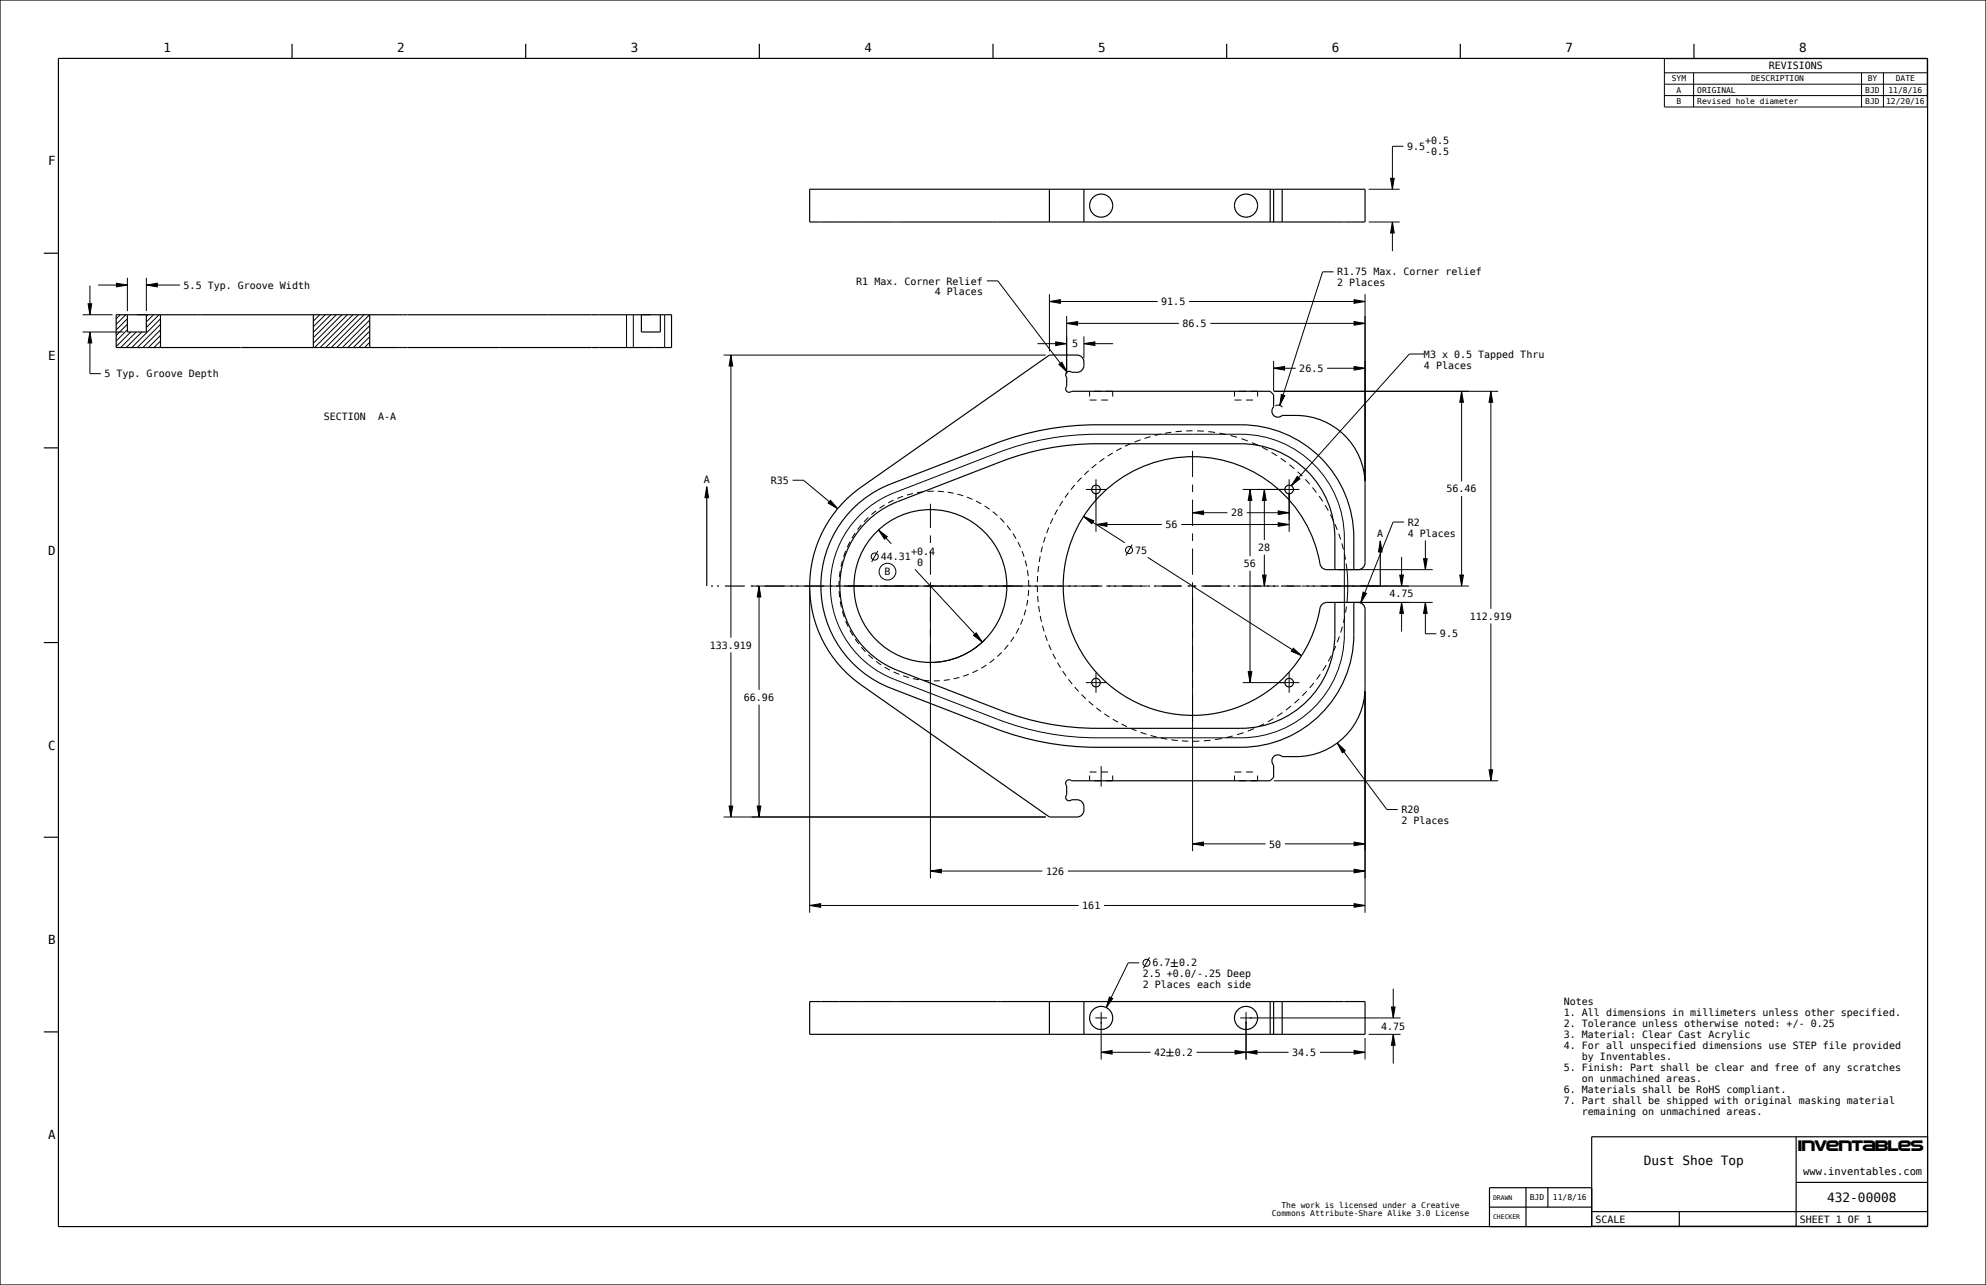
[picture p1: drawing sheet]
<svg xmlns="http://www.w3.org/2000/svg" width="864mm" height="559mm" viewBox="0 0 864 559" stroke-linecap="round" stroke-linejoin="round" font-family="sans-serif">
<path d="M600.2 254.8h-292.9" fill="none" stroke="#000" stroke-width=".51" stroke-dasharray="8.6 2.6 .9 1.7 .9 2.6" stroke-linecap="butt"/>
<g fill="none" stroke="#000" stroke-width=".51">
<path d="M0 0h863.6v558.8h-863.6zM127 19v6.4M228.6 19v6.4M330.2 19v6.4M431.8 19v6.4M533.4 19v6.4M635 19v6.4M736.6 19v6.4M25.4 25.4h812.8v508h-812.8zM456.3 82.3v14.2M471.3 82.3v14.2M552.3 82.3v14.2"/>
<path d="M554 82.3h39.6v14.2h-241.5v-14.2h201.7v14.2M557.5 82.3v14.2M19 110.1h6.4M50.5 136.9h241.5v14.2h-241.5zM55.4 136.9v7.5h8.2v-7.5M69.8 136.9v14.2M136.2 136.9v14.2M160.8 136.9v14.2M278.9 136.9v7.5h8.2v-7.5M19 194.8h6.4M307.3 211.7v43.1M367.4 217.8l7-5.9 81.9-57.5h12a3.4 3.4 0 0 1 3 4.5l-.3 1.3-.8 1a4.8 4.8 0 0 1-4.6 .5 1.5 1.5 0 0 0-1.9 .4 1.5 1.5 0 0 0 .1 1.9v4a1.5 1.5 0 0 0 0 2.2 1.5 1.5 0 0 0 2.2 0h86.3l1.5 1.5v5.2a2.63 2.63 0 0 0 0 3.8 2.63 2.63 0 0 0 3.7 0 36.7 36.7 0 0 1 18.7 2.7 30 30 0 0 1 17.4 27.3v34l-.3 1.3-1.4 1.4-1.3 .3h-13.6l-1.2-.2-1.4-1.1a66 66 0 0 0-8.8-22.5 56.3 56.3 0 0 0-89.6-5.7 56.3 56.3 0 0 0 18.9 87.7 56.3 56.3 0 0 0 79.3-42l1.1-1.4 1.7-.5h13.6l1.3 .3 1.4 1.4 .3 1.3v34a30 30 0 0 1-30 30h-6.1a2.63 2.63 0 0 0-3.7 0 2.63 2.63 0 0 0 0 3.7v5.3l-1.5 1.5h-86.3a1.5 1.5 0 0 0-2.2 0 1.5 1.5 0 0 0 0 2.2v4a1.5 1.5 0 0 0 0 2.1 1.5 1.5 0 0 0 2.2 0 4.7 4.7 0 0 1 4.7 1.1 3.9 3.9 0 0 1-2.4 6.4h-12l-81.9-57.5a52.5 52.5 0 0 1-7-80z"/>
<path d="M600.2 235.2v19.6M580.5 247.7v-13.9a40.9 40.9 0 0 0-40.9-40.8h-62.6a115.9 115.9 0 0 0-41.8 7.8l-44.8 17.3a39.4 39.4 0 0 0-25.2 36.7 39.4 39.4 0 0 0 25.2 36.8l44.8 17.3a115.9 115.9 0 0 0 41.8 7.8h62.6a40.9 40.9 0 0 0 40.9-40.9v-13.8M588.7 247.7v-13.9a49.1 49.1 0 0 0-49.1-49.1h-62.6a124.1 124.1 0 0 0-44.8 8.4l-44.8 17.3a47.6 47.6 0 0 0-30.4 44.4 47.6 47.6 0 0 0 30.4 44.5l44.8 17.3a124.1 124.1 0 0 0 44.8 8.4h62.6a49.1 49.1 0 0 0 49.1-49.2v-13.8M19 279.4h6.4M19 364.1h6.4M456.3 435.5v14.3M471.3 435.5v14.3M552.3 435.5v14.3M554 435.5h39.6v14.3h-241.5v-14.3h201.7v14.3M557.5 435.5v14.3M19 448.7h6.4M781 494.3v38.9"/>
<path d="M838.2 494.3h-146.1v39.1M663.6 516.5v16.9M673.1 516.5v8.4M692.1 516.5h-44.4v16.9M781 514.2h57.2M647.7 524.9h44.4M692.1 533.2h146.1M692.1 526.9h146.1M730.2 526.9v6.3"/>
<circle cx="478.8" cy="89.4" r="5"/>
<circle cx="541.8" cy="89.4" r="5"/>
<circle cx="476.6" cy="212.8" r="1.88"/>
<circle cx="560.6" cy="212.8" r="1.88"/>
<circle cx="404.6" cy="254.8" r="33.2"/>
<circle cx="476.6" cy="296.8" r="1.88"/>
<circle cx="560.6" cy="296.8" r="1.88"/>
<circle cx="478.8" cy="442.7" r="5"/>
<circle cx="541.8" cy="442.7" r="5"/>
</g>
<g fill="#000">
<path d="M605.5 96.5l.8 4.8h-1.6zM604.7 77.5h1.6l-.8 4.8zM38.3 132.1h1.6l-.8 4.8zM50.6 123.2l4.8 .8-4.8 .8zM63.6 124l4.8-.8v1.6zM456.3 131.1l4.8-.8v1.6zM588.8 130.3l4.8 .8-4.8 .8zM39.1 144.4l.8 4.7h-1.6zM317.8 154.4l.8 4.8h-1.6zM463.8 140.6l4.8-.8v1.6zM459.1 148.7l4.7 .8-4.7 .7zM471.3 149.5l4.8-.8v1.5z"/>
<path d="M588.8 139.8l4.8 .8-4.8 .8zM460.5 158.5l1.2-1 2.3 4.3zM553.8 160.1l4.8-.7v1.5zM557.2 171.5l1.5 .5-2.2 4.3zM588.8 159.4l4.8 .7-4.8 .8zM635.6 170.2l.8 4.7h-1.6zM648.3 170.2l.8 4.7h-1.6zM307.3 211.7l.8 4.7h-1.6zM543.6 212.8l.8 4.8h-1.6zM549.8 212.8l.8 4.8h-1.6zM361.1 217.6l3.2 3.6-4.2-2.4zM382 230.5l3.8 2.9-1.1 1.1z"/>
<path d="M471.2 224.6l4.4 1.9-.8 1.3zM476.6 228.1l4.7-.8v1.6zM518.6 223l4.7-.8v1.6zM555.8 222.2l4.8 .8-4.8 .8zM555.8 227.3l4.8 .8-4.8 .8zM600.2 235.2l.8 4.8h-1.6zM330.1 254.8l.8 4.8h-1.6zM549 250.1h1.6l-.8 4.7zM608.7 250.1h1.6l-.8 4.7zM619 243h1.6l-.8 4.7zM634.8 250.1h1.6l-.8 4.7zM423.3 276.3l1.2-1.1 2.6 4z"/>
<path d="M592.7 257.5l1.5 .6-2.5 4.1zM609.5 262l.8 4.7h-1.6zM619.8 262l.8 4.7h-1.6zM542.8 292.1h1.6l-.8 4.7zM562.4 281.9l3.6 3.2-4.5-1.9zM581.5 323.1l3.5 3.3-1.3 1zM647.5 334.8h1.6l-.8 4.7zM317 350.5h1.6l-.8 4.8zM329.3 350.5h1.6l-.8 4.8zM404.6 378.8l4.7-.8v1.6zM518.6 367l4.7-.8v1.6zM588.8 366.2l4.8 .8-4.8 .8z"/>
<path d="M588.8 378l4.8 .8-4.8 .8zM352.1 393.8l4.7-.8v1.6zM588.8 393l4.8 .8-4.8 .8zM482.4 433.5l1.5 .7-2.9 4zM478.8 457.6l4.8-.8v1.6zM541.8 457.6l4.8-.8v1.6zM537.1 456.8l4.7 .8-4.7 .8zM588.8 456.8l4.8 .8-4.8 .8zM605.9 449.8l.7 4.8h-1.5zM605.1 437.9h1.5l-.7 4.8z"/>
</g>
<g fill="none" stroke="#000" stroke-width=".43">
<path d="M723.8 25.5h114.3v21h-114.3zM723.8 31.6h114.3M723.8 36.6h114.3M736.5 31.6v14.9M809.5 31.6v14.9M819 31.6v14.9M723.8 41.6h114.3M604.7 77.5h1.6l-.8 4.8zM610.2 63.6h-4.7v18.7M595.2 96.5h13.5M595.2 82.3h13.5M605.5 96.5l.8 4.8h-1.6z"/>
<path d="M605.5 96.5v12.7M579.9 118.2h-4.8l-18.6 58.1M35.9 136.9h13M38.3 132.1h1.6l-.8 4.8zM39.1 124.2v12.7M42.7 124h12.7M50.6 123.2l4.8 .8-4.8 .8zM52.3 136.9l-1.8 1.8M54.7 136.9l-4.2 4.2M55.4 138.6l-4.9 4.9M55.4 120.8v14.5M59.5 136.9h3.9"/>
<path d="M63.6 124l4.8-.8v1.6zM63.6 120.8v14.5M63.6 124h14.7M64.3 136.9l-.7 .7M66.8 136.9l-3.2 3.1M69.2 136.9l-5.6 5.5M69.8 138.7l-12.5 12.4M136.6 136.9l-.4 .3M139 136.9l-2.8 2.7M141.4 136.9l-5.2 5.1M143.8 136.9l-7.6 7.6M146.2 136.9l-10 10"/>
<path d="M148.6 136.9l-12.4 12.4M151.1 136.9l-14.3 14.2M153.5 136.9l-14.3 14.2M155.9 136.9l-14.3 14.2M158.3 136.9l-14.3 14.2M160.7 136.9l-14.3 14.2M160.8 139.2l-12 11.9M272.4 136.9v14.2M275.4 136.9v14.2M278.8 136.9h4.2M289 136.9v14.2M429.1 122.1h4.8l30.1 39.7"/>
<path d="M456.3 131.1l4.8-.8v1.6zM456.3 127.9v24.9M456.3 131.1h47.1M463.8 137.5v24.9M517.1 131.1h76.5M588.8 139.8l4.8 .8-4.8 .8zM588.8 130.3l4.8 .8-4.8 .8zM593.6 127.9v81.2M35.9 144.4h17.9M39.1 144.4l.8 4.7h-1.6zM39.1 144.4v18.1h4.8M55.4 143.4l-4.9 4.9"/>
<path d="M55.4 141l-4.9 4.9M56.8 144.4l-6.3 6.3M59.3 144.4l-6.8 6.7M61.7 144.4l-6.8 6.7M69.8 150.7l-.4 .4M69.8 148.3l-2.8 2.8M69.8 145.9l-5.3 5.2M69.8 143.5l-7.7 7.6M69.8 141.1l-10.1 10M160.8 148.8l-2.3 2.3M160.8 146.4l-4.7 4.7M160.8 144l-7.1 7.1"/>
<path d="M160.8 141.6l-9.5 9.5M314.7 154.4h140M317.8 154.4l.8 4.8h-1.6zM317.8 154.4v122.9M451.1 149.5h12.7M459.1 148.7l4.7 .8-4.7 .7zM460.5 158.5l1.2-1 2.3 4.3zM463.8 140.6l4.8-.8v1.6zM463.8 140.6h48.8M471.3 149.5l4.8-.8v1.5zM471.3 146.3v9.5M471.3 149.5h12.7"/>
<path d="M526.3 140.6h67.3M553.8 157v13.1M588.8 159.4l4.8 .7-4.8 .8zM473.8 170.2v2.2M473.8 174h3M475.8 170.2h3M478.8 174h3M480.8 170.2h3.1v2.2M536.8 170.2v2.2M536.8 174h3M538.8 170.2h3M541.8 174h3"/>
<path d="M543.8 170.2h3.1v2.2M553.8 160.1l4.8-.7v1.5zM553.8 160.1h9.6M553.9 170.2h97.6M554.6 176.4l1.6-.2 1.5 .9M557.2 171.5l1.5 .5-2.2 4.3zM577.1 160.1h16.5M635.6 170.2l.8 4.7h-1.6zM635.6 170.2v39.1M648.3 170.2l.8 4.7h-1.6zM648.3 170.2v94.6M480.2 199.3l-2.1 1.5"/>
<path d="M483.9 196.9l-2.2 1.4M487.7 194.8l-2.3 1.3M491.6 193l-2.3 1.1M495.9 191.3l-2.6 .9M500.3 189.9l-2.6 .8M504.8 188.8l-2.7 .6M509.4 188l-2.8 .4M514 187.5l-2.8 .3M518.6 187.3l-2.8 .1M518.6 196.1v11.3M520.5 187.4l3 .1M525.4 187.7l3 .4"/>
<path d="M530.3 188.4l2.9 .5M535.1 189.4l2.8 .8M539.8 190.8l2.8 1M544.4 192.5l2.7 1.2M548.8 194.5l2.5 1.3M552.9 196.7l2.4 1.5M556.9 199.3l2.3 1.6M307.3 211.7l.8 4.7h-1.6zM344.7 208.8h4.7l14.9 12.4M361.1 217.6l3.2 3.6-4.2-2.4zM384.7 219.6l-2.3 1.5M388.6 217.5l-2.4 1.2"/>
<path d="M392.7 215.8l-2.5 1M397 214.6l-2.6 .7M401.4 213.9l-2.7 .4M404.6 219.1v10.5M406.1 213.6l-2.9 .1M407.8 213.6l2.6 .2M412.1 214l2.6 .5M416.3 214.9l2.5 .7M420.5 216.2l2.4 1M424.4 217.9l2.3 1.2M462.1 217.9l-1.4 2.2M464.6 214.3l-1.5 2.1"/>
<path d="M467.3 210.9l-1.6 2M470.3 207.7l-1.8 1.9M472.2 212.8h8.8M473.4 204.7l-1.9 1.8M476.6 208.4v22.9M476.7 201.9l-2 1.6M518.6 210.7v3.3M518.6 217.3v11.4M540.4 212.8h24.6M543.6 212.8l.8 4.8h-1.6zM543.6 212.8v29.1M549.8 212.8l.8 4.8h-1.6z"/>
<path d="M549.8 212.8v22M560.6 208.4v22.9M560.7 202.1l2.2 1.8M564.3 205.1l2 2M567.6 208.5l1.9 2M570.7 212l1.8 2.2M573.6 215.7l1.6 2.4M576.2 219.7l1.4 2.4M635.6 215.7v39.1M367.7 239.6l-.9 2.6M369.6 235.6l-1.2 2.4M371.9 231.8l-1.4 2.2"/>
<path d="M372.9 230.3h.1M373.7 224.2a43.4 43.4 0 0 1 15.2-9.9l44.8-17.4a120 120 0 0 1 43.3-8.1h62.6a45 45 0 0 1 45 45v42a45 45 0 0 1-45 45h-62.6a120 120 0 0 1-43.3-8l-44.8-17.4a43.5 43.5 0 0 1-15.2-71.2zM374.6 228.2l-1.7 2.1M377.6 225l-1.9 1.9M381 222.1l-2.1 1.7M381.7 239.6l-2.7 4.8M382 230.5l3.8 2.9-1.1 1.1zM382 230.5l5.6 6M404.6 232.9v3.2M404.6 239.4v10.5M428.2 220l2.1 1.5M431.7 222.5l2 1.7"/>
<path d="M434.9 225.4l1.8 1.8M437.9 228.6l1.6 2M440.4 232l1.4 2.2M442.6 235.7l1.2 2.4M444.4 239.7l.9 2.4M453.3 237.6l-.6 2.6M454.6 233.5l-.8 2.5M456.1 229.4l-1 2.4M457.8 225.4l-1.1 2.4M459.9 221.6l-1.3 2.3M471.2 224.6l4.4 1.9-.8 1.3zM471.2 224.6l17.9 11.4"/>
<path d="M476.6 228.1l4.7-.8v1.6zM476.6 228.1h28.6M492.3 236.8l-2.7 4.8M513.7 228.1h46.9M518.6 223l4.7-.8v1.6zM518.6 223h.1M518.6 223h15.1M518.6 232v3.2M518.6 238.5v11.4M542.1 223h18.5M555.8 222.2l4.8 .8-4.8 .8zM555.8 227.3l4.8 .8-4.8 .8z"/>
<path d="M578.5 223.8l1.2 2.5M580.5 227.9l1 2.5M582.1 232.1l.9 2.5M583.5 236.3l.7 2.6M600.2 235.2l.8 4.8h-1.6zM610.6 227h-4.8l-14.1 35.2M619.8 235v12.7M326.9 254.8h131.3M330.1 254.8l.8 4.8h-1.6zM330.1 254.8v45.2M352.1 256.4v140.5M364.9 252.6l-.1 2.7"/>
<path d="M364.9 257.1l.2 2.6M365.4 248.2l-.4 2.6M366.3 243.9l-.6 2.6M368.8 254.8h.1M397.9 247.6l29.2 31.6M404.6 253.2v128.8M445.8 243.8l.6 2.5M446.8 248l.3 2.5M447.2 252.3l.1 2.5M447.3 256.6l-.2 2.6M451.1 254.8v2.7M451.2 259.2l.2 2.6"/>
<path d="M451.2 250.5l-.1 2.6M451.6 246.2l-.2 2.6M452.3 241.9l-.4 2.5M459.8 254.8h11.4M474.5 254.8h3.2M481 254.8h11.4M495.7 254.8h3.3M499.1 242.4l66.9 42.7M502.3 254.8h11.4M516.9 254.8h3.3M518.6 253.2v116.9M523.5 254.8h11.4"/>
<path d="M538.2 254.8h3.3M543.6 248.2v48.6M544.7 254.8h11.4M549 250.1h1.6l-.8 4.7zM549.8 254.8h.1M549.8 241.2v13.6M559.4 254.8h3.3M566 254.8h11.4M579 254.8h59.7M582 247.7h41M584.6 240.7l.5 2.6M585.4 245.1a67.5 67.5 0 0 1 .3 16.9"/>
<path d="M592.7 257.5l1.5 .6-2.5 4.1zM608.7 250.1h1.6l-.8 4.7zM609.5 242.1v12.7M619 243h1.6l-.8 4.7zM634.8 250.1h1.6l-.8 4.7zM365.4 261.5l.5 2.6M366.3 265.8l.8 2.6M367.7 270l1.1 2.5M369.6 274.1l1.3 2.3M371.9 277.9l1.5 2.2M423.3 276.3l1.2-1.1 2.6 4zM428.3 278.1a33.2 33.2 0 0 1-23.7 10"/>
<path d="M440.9 276.9l-1.4 2.2M443 273.2l-1.2 2.3M444.7 269.2l-.9 2.4M446 265.1l-.7 2.5M446.9 260.9l-.5 2.5M451.6 263.5l.4 2.6M452.3 267.8l.6 2.6M453.3 272.1l.7 2.5M454.6 276.2l.8 2.5M582 262h41M582.4 276.8l-.9 2.5M583.7 272.5l-.7 2.6"/>
<path d="M584.8 268.2l-.6 2.6M585.5 263.7l-.4 2.7M609.5 262l.8 4.7h-1.6zM609.5 262v12.7M619.8 262l.8 4.7h-1.6zM619.8 262v13.6h4.8M648.3 271.1v68.4M317.8 283.6v71.7M374.6 281.5l1.7 1.9M377.6 284.7l2 1.8M381 287.6l2.2 1.5M384.7 290.1l2.3 1.3"/>
<path d="M388.6 292.2l2.4 1M392.7 293.9l2.5 .7M397 295.1l2.6 .5M401.4 295.8l2.8 .3M408.7 296l-2.6 .1M413 295.5l-2.6 .4M417.2 294.6l-2.5 .6M421.3 293.2l-2.5 .9M425.2 291.4l-2.3 1.1M428.9 289.2l-2.2 1.4M432.4 286.6l-2.1 1.6M435.6 283.7l-1.9 1.8"/>
<path d="M438.4 280.5l-1.7 1.9M456.1 280.3l1 2.4M457.8 284.3l1.2 2.3M459.9 288.1l1.3 2.3M462.1 291.8l1.5 2.2M464.6 295.4l1.6 2.1M467.3 298.8l1.8 1.9M472.2 296.8h8.8M476.6 292.4v8.9M540.4 296.8h24.6M542.8 292.1h1.6l-.8 4.7zM560.6 292.4v8.9"/>
<path d="M562.4 281.9l3.6 3.2-4.5-1.9zM571.3 297l-1.8 2.1M574.1 293.2l-1.6 2.3M576.7 289.2l-1.5 2.4M578.9 285.1l-1.3 2.5M580.8 280.9l-1.1 2.5M330.1 306.4v48.9M470.3 302l1.8 1.8M473.4 305l2 1.7M476.7 307.8l2.1 1.6M480.2 310.4l2.2 1.4M483.9 312.8l2.3 1.2"/>
<path d="M487.7 314.9l2.3 1.1M491.6 316.7l2.6 1.1M495.9 318.4l2.7 .9M500.3 319.8l2.7 .7M540.7 318.6l-2.8 .9M545.3 316.8l-2.7 1.1M549.6 314.8l-2.5 1.2M553.7 312.5l-2.4 1.4M557.7 309.9l-2.4 1.6M561.4 307l-2.2 1.8M564.9 303.9l-2 1.9M568.3 300.6l-2 2"/>
<path d="M593.6 300.6v96.3M473.8 337.2v2.3M473.8 335.7h3M475.8 339.5h3M478.8 335.7h3M478.8 333.2v8.9M483.9 337.2v2.3h-3.1M504.8 320.9l2.7 .5M509.4 321.7l2.7 .3M514 322.2l2.7 .1M521.5 322.3h-2.9M526.4 321.9l-2.9 .3"/>
<path d="M531.3 321.1l-2.9 .5M536 320l-2.8 .7M536.8 337.2v2.3M536.8 335.7h3M538.8 339.5h3M541.8 335.7h3M546.9 337.2v2.3h-3.1M553.9 339.5h97.6M581.5 323.1l3.5 3.3-1.3 1zM581.5 323.1l21.6 28.9h4.7M647.5 334.8h1.6l-.8 4.7zM314.7 355.3h140"/>
<path d="M317 350.5h1.6l-.8 4.8zM329.3 350.5h1.6l-.8 4.8zM404.6 378.8l4.7-.8v1.6zM404.6 378.8h48.7M464.3 378.8h129.3M518.6 367l4.7-.8v1.6zM518.6 367h31.7M558.8 367h34.8M588.8 366.2l4.8 .8-4.8 .8zM588.8 378l4.8 .8-4.8 .8zM352.1 393.8l4.7-.8v1.6zM352.1 393.8h116.9"/>
<path d="M480.1 393.8h113.5M588.8 393l4.8 .8-4.8 .8zM495.4 418.7h-4.8l-9.6 19.5M499.9 416.3l-2.7 4.8M509 418.7h3.2M510.6 417.1v3.2M482.4 433.5l1.5 .7-2.9 4zM509 420.3h3.2M605.1 437.9h1.5l-.7 4.8zM605.9 430v12.7M476.3 442.7h5.1M478.8 457.6l4.8-.8v1.6z"/>
<path d="M478.8 457.6h21.5M478.8 440.1v20.7M507.1 457.6h3.2M507.1 459.2h3.2M508.7 456v3.2M520.3 457.6h40M537.1 456.8l4.7 .8-4.7 .8zM539.3 442.7h69.7M541.8 457.6l4.8-.8v1.6zM541.8 440.1v20.7M574 457.6h19.6M588.8 456.8l4.8 .8-4.8 .8z"/>
<path d="M593.6 451.4v9.4M595.2 449.8h13.8M605.9 449.8l.7 4.8h-1.5zM605.9 449.8v12.7"/>
<circle cx="490.9" cy="239.2" r="1.56"/>
<circle cx="380.3" cy="242" r="1.56"/>
<circle cx="498.5" cy="418.7" r="1.56"/>
</g>
<!-- layer: BALLOONS -->
<g fill="none" stroke="#000" stroke-width=".43">
<path d="M619.2 153.9h-6.3l-51.4 57.3M564.1 207.1l1.2 1.1-3.8 3z"/>
<circle cx="385.9" cy="248.6" r="3.6"/>
</g>
<path d="M564.1 207.1l1.2 1.1-3.8 3z" fill="#000"/>
<text font-size="6.9" x="781.7" y="500.4">Inventables</text>
<g font-size="5.6">
<text x="714.8" y="506.6">Dust Shoe Top</text>
<text x="794.5" y="522.6">432-00008</text>
</g>
<g font-size="5.4">
<text x="71.1" y="22.7">1</text>
<text x="172.7" y="22.7">2</text>
<text x="274.3" y="22.7">3</text>
<text x="375.9" y="22.7">4</text>
<text x="477.5" y="22.7">5</text>
<text x="579.1" y="22.7">6</text>
<text x="680.7" y="22.7">7</text>
<text x="782.3" y="22.7">8</text>
<text x="20.9" y="72">F</text>
<text x="20.9" y="156.6">E</text>
<text x="20.9" y="241.3">D</text>
<text x="20.9" y="325.9">C</text>
<text x="20.9" y="410.6">B</text>
<text x="20.9" y="495.3">A</text>
</g>
<text font-size="4.5" x="784.1" y="511.1">www.inventables.com</text>
<g font-size="4.3">
<text x="769.1" y="30.2">REVISIONS</text>
<text x="611.8" y="65.2">9.5</text>
<text x="619.7" y="62.8">+0.5</text>
<text x="619.7" y="67.6">-0.5</text>
<text x="581.5" y="119.8">R1.75 Max. Corner relief</text>
<text x="79.8" y="125.6">5.5 Typ. Groove Width</text>
<text x="372.3" y="123.7">R1 Max. Corner Relief</text>
<text x="581.5" y="124.6">2 Places</text>
<text x="406.5" y="128.5">4 Places</text>
<text x="505" y="132.7">91.5</text>
<text x="514.2" y="142.2">86.5</text>
<text x="466.2" y="151">5</text>
<text x="619.2" y="155.5">M3 x 0.5 Tapped Thru</text>
<text x="565" y="161.7">26.5</text>
<text x="619.2" y="160.3">4 Places</text>
<text x="45.4" y="164.1">5 Typ. Groove Depth</text>
<text x="140.8" y="182.9">SECTION</text>
<text x="164.4" y="182.9">A-A</text>
<text x="306" y="210.1">A</text>
<text x="335.2" y="210.4">R35</text>
<text x="629" y="214.1">56.46</text>
<text x="535.3" y="224.6">28</text>
<text x="506.8" y="229.7">56</text>
<text x="598.9" y="233.7">A</text>
<text x="612.1" y="228.6">R2</text>
<text x="612.1" y="233.4">4 Places</text>
<text x="547.2" y="239.6">28</text>
<text x="383" y="243.6">44.31</text>
<text x="396.1" y="241.2">+0.4</text>
<text x="398.8" y="246">0</text>
<text x="493.6" y="240.8">75</text>
<text x="384.6" y="250.2">B</text>
<text x="540.9" y="246.6">56</text>
<text x="604.2" y="259.8">4.75</text>
<text x="639.1" y="269.5">112.919</text>
<text x="626.2" y="277.2">9.5</text>
<text x="308.6" y="282.1">133.919</text>
<text x="323.5" y="304.8">66.96</text>
<text x="609.4" y="353.6">R20</text>
<text x="609.4" y="358.4">2 Places</text>
<text x="551.9" y="368.6">50</text>
<text x="454.9" y="380.4">126</text>
<text x="470.6" y="395.3">161</text>
<text x="496.9" y="425.1">2.5 +0.0/-.25 Deep</text>
<text x="501.2" y="420.3">6.7</text>
<text x="512.7" y="420.3">0.2</text>
<text x="496.9" y="429.8">2 Places each side</text>
<text x="680" y="437.2">Notes</text>
<text x="680" y="442">1. All dimensions in millimeters unless other specified.</text>
<text x="600.6" y="448">4.75</text>
<text x="680" y="446.7">2. Tolerance unless otherwise noted: +/- 0.25</text>
<text x="680" y="451.5">3. Material: Clear Cast Acrylic</text>
<text x="501.9" y="459.2">42</text>
<text x="510.8" y="459.2">0.2</text>
<text x="561.9" y="459.2">34.5</text>
<text x="680" y="456.3">4. For all unspecified dimensions use STEP file provided</text>
<text x="687.9" y="461">by Inventables.</text>
<text x="680" y="465.8">5. Finish: Part shall be clear and free of any scratches</text>
<text x="687.9" y="470.6">on unmachined areas.</text>
<text x="680" y="475.3">6. Materials shall be RoHS compliant.</text>
<text x="680" y="480.1">7. Part shall be shipped with original masking material</text>
<text x="687.9" y="484.8">remaining on unmachined areas.</text>
<text x="693.7" y="532">SCALE</text>
<text x="782.6" y="532">SHEET 1 OF 1</text>
</g>
<g font-size="3.5">
<text x="727" y="35.4">SYM</text>
<text x="761.4" y="35.4">DESCRIPTION</text>
<text x="812.1" y="35.4">BY</text>
<text x="824.3" y="35.4">DATE</text>
<text x="729.1" y="40.4">A</text>
<text x="738" y="40.4">ORIGINAL</text>
<text x="811.1" y="40.4">BJD</text>
<text x="821.2" y="40.4">11/8/16</text>
<text x="729.1" y="45.3">B</text>
<text x="738" y="45.3">Revised hole diameter</text>
<text x="811.1" y="45.3">BJD</text>
<text x="820.1" y="45.3">12/20/16</text>
<text x="665.2" y="522">BJD</text>
<text x="675.3" y="522">11/8/16</text>
<text x="557.2" y="525.2">The work is licensed under a Creative</text>
<text x="553" y="529">Commons Attribute-Share Alike 3.0 License</text>
</g>
<g font-size="2.8">
<text x="649.3" y="521.7">DRAWN</text>
<text x="649.3" y="530.2">CHECKER</text>
</g>
</svg>
